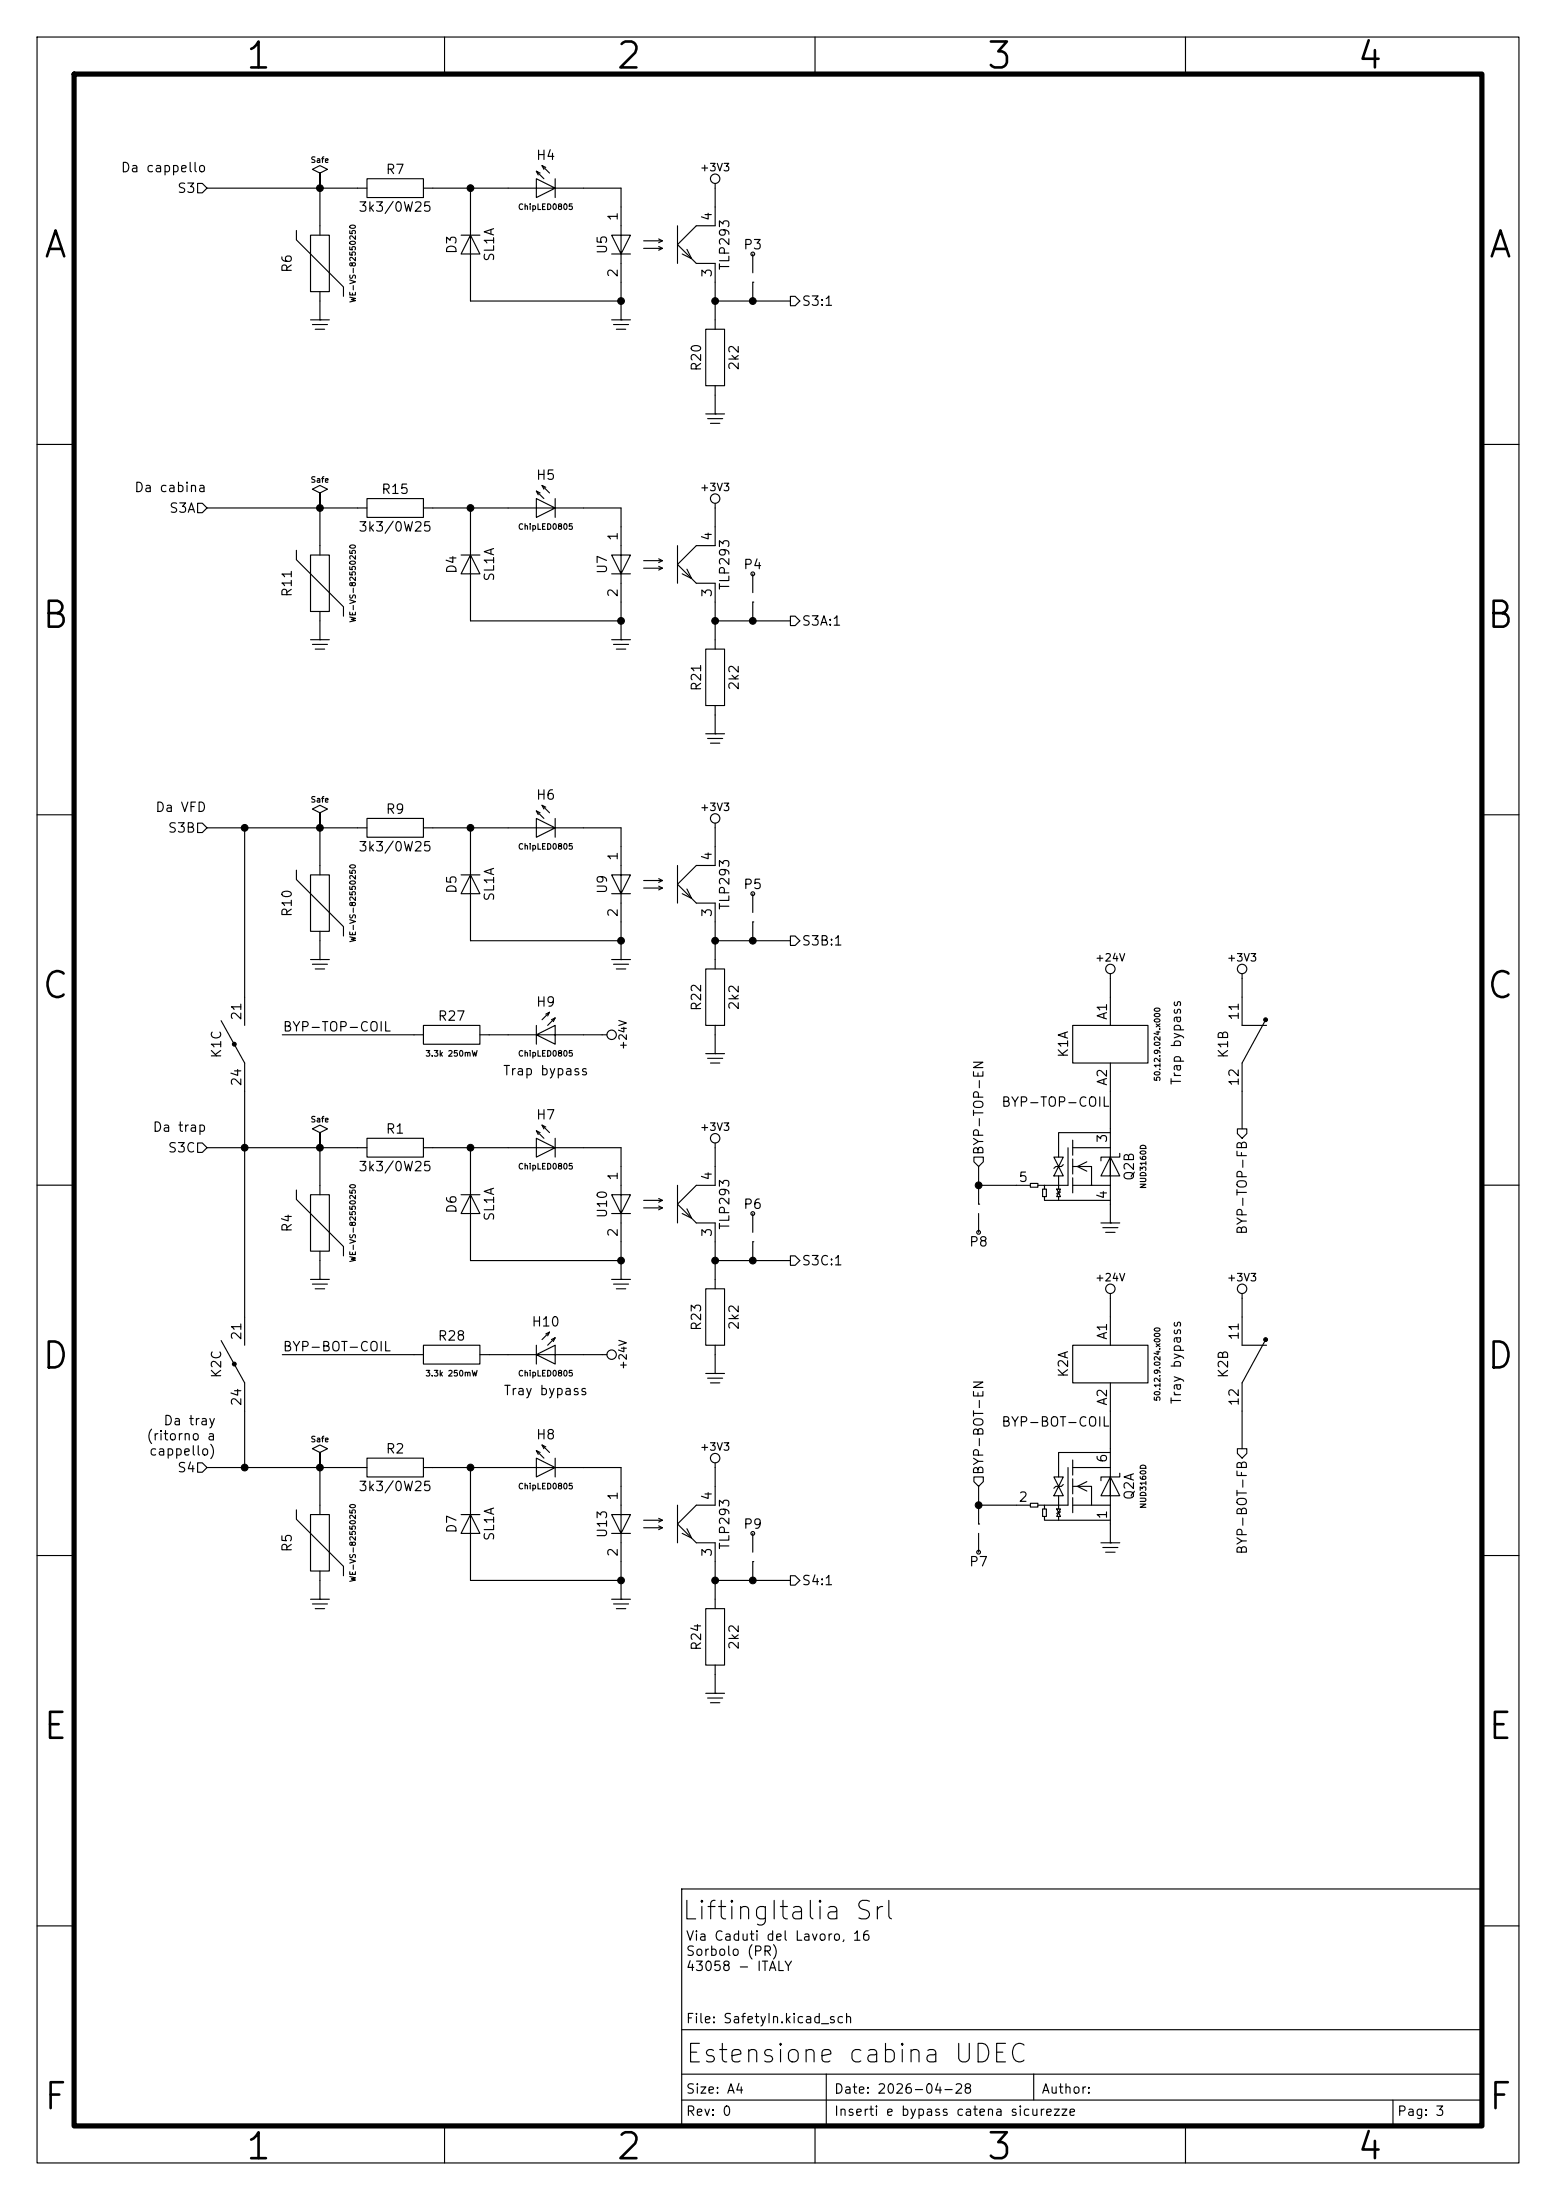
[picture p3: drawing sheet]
<svg xmlns="http://www.w3.org/2000/svg" width="210mm" height="297mm" viewBox="0 0 210 297" stroke-linecap="round" stroke-linejoin="round" font-family="sans-serif">
<path d="M10 10h190v277h-190z" fill="none" stroke="#000" stroke-width=".7"/>
<g fill="none" stroke="#000" stroke-width=".15">
<path d="M5 5h200v287h-200zM60 5v5M110 5v5M160 5v5M26.7 24.8h.6l.6 .6-.6 .6h-.6zM27.9 25.4h21.6M40 31.1v1.3l6.4 6.3v1.3M41.9 31.8h2.5v7.6h-2.5zM42.2 22.9l1-.5 1 .5-1 .5v2v-2zM43.2 25.4v6.4M43.2 39.4v3.8M49.5 24.1h7.6v2.6h-7.6z"/>
<path d="M57.1 25.4h17.8l-2.5-1.3v2.6l2.5-1.3h8.9v8.9l1.3-2.5h-2.6l1.3 2.5v8.9M62.2 31.8h2.6M63.5 25.4v6.4l1.3 2.5h-2.6l1.3-2.5v8.8h20.3M72.4 23.1l1 1M72.9 23.4l-.5-.3 .2 .5M73.2 22.4l1 1M73.7 22.6l-.5-.2 .2 .5M74.9 24.1v2.6M82.5 34.3h2.6M86.9 32.5h2.5M86.9 33.5h2.5M88.9 32.3l.5 .2-.5 .3"/>
<path d="M88.9 33.3l.5 .2-.5 .3M91.4 30.5v5.1M92.7 33.7l.6 1.2-1.2-.6M96.5 24.8v5.7h-2.5l-2.6 2.5 2.6 2.6h2.5v8.9M101.6 38.1h.1M101.6 34.3v2.5M101.6 38.1v2.5M41.9 43.2h2.5M42.2 43.8h2M42.5 44.5h1.3M43.2 43.2h.1M82.5 43.2h2.6"/>
<path d="M82.8 43.8h2M83.2 44.5h1.3M83.8 43.2h.1M95.2 44.5h2.6v7.6h-2.6zM95.2 55.9h2.6M95.5 56.5h2M95.9 57.2h1.3M96.5 55.9h.1M96.5 52.1v3.8M96.5 40.6h10.2M106.7 40h.6l.6 .6-.6 .7h-.6zM5 60h5"/>
<path d="M26.7 67.9h.6l.6 .7-.6 .6h-.6zM27.9 68.6h21.6M40 74.3v1.3l6.4 6.3v1.3M41.9 74.9h2.5v7.7h-2.5zM42.2 66l1-.5 1 .5-1 .5v2.1v-2.1zM43.2 68.6v6.3M49.5 67.3h7.6v2.6h-7.6zM57.1 68.6h17.8l-2.5-1.3v2.6l2.5-1.3h8.9v8.9l1.3-2.6h-2.6l1.3 2.6v8.9M62.2 74.9h2.6M63.5 68.6v6.3l1.3 2.6h-2.6l1.3-2.6v8.9h20.3M72.4 66.3l1 1M72.9 66.5l-.5-.2 .2 .5"/>
<path d="M73.2 65.5l1 1M73.7 65.8l-.5-.3 .2 .5M74.9 67.3v2.6M82.5 77.5h2.6M86.9 75.7h2.5M86.9 76.7h2.5M88.9 75.4l.5 .3-.5 .2M88.9 76.5l.5 .2-.5 .3M91.4 73.7v5M92.7 76.8l.6 1.3-1.2-.6M96.5 67.9v5.8h-2.5l-2.6 2.5 2.6 2.5h2.5v8.9M101.6 77.5v2.5"/>
<path d="M200 60h5M41.9 86.4h2.5M42.2 87h2M42.5 87.6h1.3M43.2 86.4h.1M43.2 82.6v3.8M82.5 86.4h2.6M82.8 87h2M83.2 87.6h1.3M83.8 86.4h.1M95.2 87.6h2.6v7.7h-2.6zM95.2 99.1h2.6"/>
<path d="M95.5 99.7h2M96.5 99.1h.1M96.5 95.3v3.8M96.5 83.8h10.2M101.6 81.3h.1M101.6 81.3v2.5M106.7 83.2h.6l.6 .6-.6 .7h-.6zM5 110h5M26.7 111.1h.6l.6 .7-.6 .6h-.6zM27.9 111.8h21.6M33 111.8v26.6M40 117.5v1.2l6.4 6.4v1.3"/>
<path d="M41.9 118.1h2.5v7.6h-2.5zM42.2 109.2l1-.5 1 .5-1 .5v2.1v-2.1zM43.2 111.8v6.3M49.5 110.5h7.6v2.5h-7.6zM57.1 111.8h17.8l-2.5-1.3v2.5l2.5-1.2h8.9v8.9l1.3-2.6h-2.6l1.3 2.6v8.8M62.2 118.1h2.6M63.5 111.8v6.3l1.3 2.6h-2.6l1.3-2.6v8.9h20.3M72.4 109.5l1 1M72.9 109.7l-.5-.2 .2 .5M73.2 108.7l1 1M73.7 109l-.5-.3 .2 .5M74.9 110.5v2.5"/>
<path d="M86.9 118.9h2.5M86.9 119.9h2.5M88.9 118.6l.5 .3-.5 .2M88.9 119.6l.5 .3-.5 .2M91.4 116.8v5.1M95.9 100.3h1.3M96.5 111.1v5.7h-2.5l-2.6 2.6 2.6 2.5h2.5v8.9M200 110h5M29.8 137.8l3.2 5.7v38.1M38.1 139.7h19M41.9 129.5h2.5M42.2 130.2h2"/>
<path d="M42.5 130.8h1.3M43.2 129.5h.1M43.2 125.7v3.8M57.1 138.4h7.7v2.6h-7.7zM64.8 139.7h7.6l2.5 1.3v-2.6l-2.5 1.3h9.5M72.4 138.4v2.6M73.7 136.9l.5-.2-.3 .5M74.2 136.7l-1 1M74.4 137.7l.5-.3-.2 .5M74.9 137.4l-1 1M82.5 129.5h2.6M82.5 120.7h2.6"/>
<path d="M82.8 130.2h2M83.2 130.8h1.3M83.8 129.5h.1M92.7 120l.6 1.3-1.2-.6M95.2 130.8h2.6v7.6h-2.6zM96.5 138.4v3.8M96.5 127h10.2M101.6 124.5h.1M101.6 120.7v2.5M101.6 124.5v2.5M106.7 126.4h.6l.6 .6-.6 .6h-.6zM144.8 138.4h10.1v5.1h-10.1z"/>
<path d="M149.9 131.4v7M167.6 131.4v7h3.3M170.7 137.9l-3.1 5.6v8.9M5 160h5M26.7 154.3h.6l.6 .6-.6 .7h-.6zM27.9 154.9h21.6M42.2 152.4l1-.5 1 .5-1 .5v2v-2zM43.2 154.9v6.4M49.5 153.7h7.6v2.5h-7.6zM57.1 154.9h17.8l-2.5-1.2v2.5l2.5-1.3h8.9v8.9l1.3-2.5h-2.6l1.3 2.5v8.9M63.5 154.9v6.4l1.3 2.5h-2.6l1.3-2.5v8.9h20.3M72.4 152.7l1 1"/>
<path d="M72.9 152.9l-.5-.2 .2 .5M73.2 151.9l1 1M73.7 152.1l-.5-.2 .2 .5M74.9 153.7v2.5M95.2 142.2h2.6M95.5 142.9h2M95.9 143.5h1.3M96.5 142.2h.1M96.5 154.3v5.7h-2.5l-2.6 2.6 2.6 2.5h2.5v8.9M131.4 156.2h1.3v.6l-.6 .7-.7-.7zM132.1 157.5v5.1M139.1 159.8h1v.5h-1z"/>
<path d="M142.2 156.2h1.3l-1.3 2.6h1.3zM142.9 158.8v1.7M143.5 157.2l-.2 .3h-.8l-.3 .2M144.1 154.9v5.1h-3.1M144.8 153.9v2.1M144.8 156.5v2M144.8 159v2M144.8 157.5h2.5v2.5h-2.5M144.8 154.9h5.1M146.7 156.8l-1.3 .7 1.3 .6M149.9 152.9h-7v3.3M149.9 154.9v5.1"/>
<path d="M149.9 156.2l-1.3 2.6h2.5l-1.2-2.6v2.6M149.9 143.5v11.4M151.1 155.7v.5h-2.5v.5M167 152.4h1.3v.6l-.7 .7-.6-.7zM200 160h5M40 160.7v1.2l6.4 6.4v1.2M41.9 161.3h2.5v7.6h-2.5zM41.9 172.7h2.5M42.2 173.4h2M42.5 174h1.3M43.2 172.7h.1M43.2 168.9v3.8"/>
<path d="M62.2 161.3h2.6M74.2 179.8l-1 1M82.5 172.7h2.6M82.5 163.8h2.6M82.8 173.4h2M83.2 174h1.3M83.8 172.7h.1M86.9 162.1h2.5M86.9 163.1h2.5M88.9 161.8l.5 .3-.5 .2M88.9 162.8l.5 .3-.5 .2M91.4 160v5.1"/>
<path d="M92.7 163.2l.6 1.3-1.2-.7M95.2 174h2.6v7.6h-2.6zM96.5 170.2h10.2M101.6 167.6h.1M101.6 163.8v2.6M101.6 167.6v2.6M106.7 169.5h.6l.6 .7-.6 .6h-.6zM132.1 162.6h.1M132.1 163.8v2.6M132.1 160h7M140.1 160h.9v.5M140.7 160.5h.5v1h-.5z"/>
<path d="M141 161.5v.6h8.9M142.6 160.5l.5 1h-.5l.5-1zM142.9 161.5v.6M143.1 160.9l-.5 .3M147.3 160h2.6M148.6 165.1h2.5M148.8 165.7h2.1M149.2 166.4h1.3M149.9 165.1h.1M149.9 160v5.1M149.9 174.6v7M167.6 174.6v7h3.3"/>
<path d="M26.7 197.5h.6l.6 .6-.6 .7h-.6zM27.9 198.1h21.6M29.8 181l3.2 5.7v11.4M38.1 182.9h19M42.2 195.6l1-.5 1 .5-1 .5v2v-2zM43.2 198.1v6.4M49.5 196.9h7.6v2.5h-7.6zM57.1 181.6h7.7v2.6h-7.7zM57.1 198.1h17.8l-2.5-1.2v2.5l2.5-1.3h8.9v8.9l1.3-2.5h-2.6l1.3 2.5v8.9M63.5 198.1v6.4l1.3 2.5h-2.6l1.3-2.5v8.9h20.3M64.8 182.9h7.6l2.5 1.3v-2.6l-2.5 1.3h9.5M72.4 181.6v2.6"/>
<path d="M72.4 195.8l1 1.1M72.9 196.1l-.5-.3 .2 .5M73.2 195.1l1 1M73.7 180.1l.5-.3-.3 .5M73.7 195.3l-.5-.2 .2 .5M74.4 180.8l.5-.2-.2 .5M74.9 196.9v2.5M74.9 180.6l-1 1M95.2 185.4h2.6M95.5 186.1h2M95.9 186.7h1.3M96.5 185.4h.1"/>
<path d="M96.5 197.5v5.7h-2.5l-2.6 2.5 2.6 2.6h2.5v8.9M96.5 181.6v3.8M131.4 199.4h1.3v.6l-.6 .7-.7-.7zM142.2 199.4h1.3l-1.3 2.5h1.3zM144.1 198.1v5.1h-3.1M144.8 181.6h10.1v5.1h-10.1zM144.8 197.1v2M144.8 199.6v2.1M144.8 198.1h5.1M149.9 196.1h-7v3.3M149.9 198.1v5.1M149.9 199.4l-1.3 2.5h2.5l-1.2-2.5v2.5"/>
<path d="M149.9 186.7v11.4M151.1 198.9v.5h-2.5v.5M167 195.6h1.3v.6l-.7 .7-.6-.7zM170.7 181.1l-3.1 5.6v8.9M5 210h5M40 203.8v1.3l6.4 6.4v1.2M41.9 204.5h2.5v7.6h-2.5zM41.9 215.9h2.5M42.2 216.5h2M42.5 217.2h1.3M43.2 215.9h.1M43.2 212.1v3.8"/>
<path d="M62.2 204.5h2.6M82.5 215.9h2.6M82.5 207h2.6M82.8 216.5h2M83.2 217.2h1.3M83.8 215.9h.1M86.9 205.2h2.5M86.9 206.2h2.5M88.9 205l.5 .2-.5 .3M88.9 206l.5 .2-.5 .3M91.4 203.2v5.1M92.7 206.4l.6 1.2-1.2-.6"/>
<path d="M95.2 217.2h2.6v7.6h-2.6zM96.5 213.4h10.2M101.6 210.8h.1M101.6 207v2.6M101.6 210.8v2.6M106.7 212.7h.6l.6 .7-.6 .6h-.6zM132.1 205.7h.1M132.1 203.2h7M132.1 200.7v5M132.1 207v2.6M139.1 202.9h1v.6h-1zM140.1 203.2h.9v.5"/>
<path d="M140.7 203.7h.5v1h-.5zM141 204.7v.5h8.9M142.6 203.7l.5 1h-.5l.5-1zM142.9 201.9v1.8M142.9 204.7v.5M143.1 204.1l-.5 .2M143.5 200.4l-.2 .3h-.8l-.3 .2M144.8 202.2v2M144.8 200.7h2.5v2.5h-2.5M146.7 200l-1.3 .7 1.3 .6M147.3 203.2h2.6M148.6 208.3h2.5"/>
<path d="M148.8 208.9h2.1M149.2 209.6h1.3M149.9 208.3h.1M149.9 203.2v5.1M200 210h5M95.2 228.6h2.6M95.5 229.2h2M95.9 229.9h1.3M96.5 228.6h.1M96.5 224.8v3.8M92 255h108v32h-108zM5 260h5"/>
<path d="M92 274h108M111.5 280v7M139.5 280v3.5M200 260h5M60 287v5M92 283.5h108M92 280h108M110 287v5M160 287v5M188 283.5v3.5"/>
<circle cx="96.5" cy="24.1" r=".63"/>
<circle cx="101.6" cy="34.3" r=".25"/>
<circle cx="96.5" cy="67.3" r=".63"/>
<circle cx="101.6" cy="77.5" r=".25"/>
<circle cx="96.5" cy="110.5" r=".63"/>
<circle cx="82.5" cy="139.7" r=".63"/>
<circle cx="101.6" cy="120.6" r=".25"/>
<circle cx="149.9" cy="130.8" r=".63"/>
<circle cx="167.6" cy="130.8" r=".63"/>
<circle cx="96.5" cy="153.7" r=".63"/>
<circle cx="101.6" cy="163.8" r=".25"/>
<circle cx="132.1" cy="166.4" r=".25"/>
<circle cx="149.9" cy="174" r=".63"/>
<circle cx="167.6" cy="174" r=".63"/>
<circle cx="82.5" cy="182.9" r=".63"/>
<circle cx="96.5" cy="196.8" r=".63"/>
<circle cx="101.6" cy="207" r=".25"/>
<circle cx="132.1" cy="209.5" r=".25"/>
</g>
<g fill="#000" stroke="#000" stroke-width=".15">
<circle cx="170.8" cy="137.7" r=".25"/>
<circle cx="31.6" cy="141" r=".25"/>
<circle cx="31.6" cy="184.1" r=".25"/>
<circle cx="170.8" cy="180.8" r=".25"/>
</g>
<g fill="#000" stroke="#000" stroke-width=".13">
<circle cx="43.2" cy="25.4" r=".46"/>
<circle cx="63.5" cy="25.4" r=".46"/>
<circle cx="83.8" cy="40.6" r=".46"/>
<circle cx="96.5" cy="40.6" r=".46"/>
<circle cx="101.6" cy="40.6" r=".46"/>
<circle cx="43.2" cy="68.6" r=".46"/>
<circle cx="63.5" cy="68.6" r=".46"/>
<circle cx="83.8" cy="83.8" r=".46"/>
<circle cx="96.5" cy="83.8" r=".46"/>
<circle cx="101.6" cy="83.8" r=".46"/>
<circle cx="33" cy="111.8" r=".46"/>
<circle cx="43.2" cy="111.8" r=".46"/>
<circle cx="63.5" cy="111.8" r=".46"/>
<circle cx="83.8" cy="127" r=".46"/>
<circle cx="96.5" cy="127" r=".46"/>
<circle cx="101.6" cy="127" r=".46"/>
<circle cx="33" cy="154.9" r=".46"/>
<circle cx="43.2" cy="154.9" r=".46"/>
<circle cx="63.5" cy="154.9" r=".46"/>
<circle cx="83.8" cy="170.2" r=".46"/>
<circle cx="96.5" cy="170.2" r=".46"/>
<circle cx="101.6" cy="170.2" r=".46"/>
<circle cx="132.1" cy="160" r=".46"/>
<circle cx="33" cy="198.1" r=".46"/>
<circle cx="43.2" cy="198.1" r=".46"/>
<circle cx="63.5" cy="198.1" r=".46"/>
<circle cx="83.8" cy="213.4" r=".46"/>
<circle cx="96.5" cy="213.4" r=".46"/>
<circle cx="101.6" cy="213.4" r=".46"/>
<circle cx="132.1" cy="203.2" r=".46"/>
</g>
<g font-size="3.5">
<text x="32.9" y="10.2">1</text>
<text x="82.9" y="10.2">2</text>
<text x="132.9" y="10.2">3</text>
<text x="182.9" y="10.2">4</text>
<text x="5.6" y="35.7">A</text>
<text x="200.7" y="35.7">A</text>
<text x="5.4" y="85.7">B</text>
<text x="200.4" y="85.7">B</text>
<text x="5.4" y="135.7">C</text>
<text x="200.4" y="135.7">C</text>
<text x="5.4" y="185.7">D</text>
<text x="200.4" y="185.7">D</text>
<text x="5.6" y="235.7">E</text>
<text x="200.6" y="235.7">E</text>
<text x="5.6" y="285.7">F</text>
<text x="200.7" y="285.7">F</text>
<text x="32.9" y="292.4">1</text>
<text x="82.9" y="292.4">2</text>
<text x="132.9" y="292.4">3</text>
<text x="182.9" y="292.4">4</text>
</g>
<g font-size="2.5">
<text x="91.9" y="259.8">LiftingItalia Srl</text>
<text x="92.4" y="279.1">Estensione cabina UDEC</text>
</g>
<g font-size="1.3">
<text x="16.2" y="23.6">Da cappello</text>
<text x="52" y="23.8">R7</text>
<text x="72.3" y="21.9">H4</text>
<text x="23.8" y="26.4">S3</text>
<text x="48.3" y="28.9">3k3/0W25</text>
<text x="83.7" y="29.9" transform="rotate(-90 83.7 29.9)">1</text>
<text x="96.4" y="29.9" transform="rotate(-90 96.4 29.9)">4</text>
<text x="61.9" y="34.4" transform="rotate(-90 61.9 34.4)">D3</text>
<text x="67" y="35.4" transform="rotate(-90 67 35.4)">SL1A</text>
<text x="82.2" y="34.4" transform="rotate(-90 82.2 34.4)">U5</text>
<text x="100.2" y="34">P3</text>
<text x="39.7" y="36.9" transform="rotate(-90 39.7 36.9)">R6</text>
<text x="83.7" y="37.6" transform="rotate(-90 83.7 37.6)">2</text>
<text x="96.4" y="37.6" transform="rotate(-90 96.4 37.6)">3</text>
<text x="98.8" y="36.6" transform="rotate(-90 98.8 36.6)">TLP293</text>
<text x="108.1" y="41.6">S3:1</text>
<text x="94.9" y="50.2" transform="rotate(-90 94.9 50.2)">R20</text>
<text x="100" y="50.1" transform="rotate(-90 100 50.1)">2k2</text>
<text x="72.3" y="65.1">H5</text>
<text x="18" y="66.8">Da cabina</text>
<text x="22.7" y="69.5">S3A</text>
<text x="51.4" y="67">R15</text>
<text x="48.3" y="72.1">3k3/0W25</text>
<text x="61.9" y="77.6" transform="rotate(-90 61.9 77.6)">D4</text>
<text x="82.2" y="77.6" transform="rotate(-90 82.2 77.6)">U7</text>
<text x="83.7" y="73.1" transform="rotate(-90 83.7 73.1)">1</text>
<text x="96.4" y="73.1" transform="rotate(-90 96.4 73.1)">4</text>
<text x="100.2" y="77.2">P4</text>
<text x="39.7" y="80.7" transform="rotate(-90 39.7 80.7)">R11</text>
<text x="67" y="78.6" transform="rotate(-90 67 78.6)">SL1A</text>
<text x="83.7" y="80.7" transform="rotate(-90 83.7 80.7)">2</text>
<text x="96.4" y="80.7" transform="rotate(-90 96.4 80.7)">3</text>
<text x="98.8" y="79.8" transform="rotate(-90 98.8 79.8)">TLP293</text>
<text x="108.1" y="84.8">S3A:1</text>
<text x="94.9" y="93.4" transform="rotate(-90 94.9 93.4)">R21</text>
<text x="100" y="93.3" transform="rotate(-90 100 93.3)">2k2</text>
<text x="20.9" y="109.9">Da VFD</text>
<text x="22.6" y="112.7">S3B</text>
<text x="52" y="110.2">R9</text>
<text x="72.3" y="108.3">H6</text>
<text x="48.3" y="115.3">3k3/0W25</text>
<text x="83.7" y="116.3" transform="rotate(-90 83.7 116.3)">1</text>
<text x="96.4" y="116.3" transform="rotate(-90 96.4 116.3)">4</text>
<text x="39.7" y="123.9" transform="rotate(-90 39.7 123.9)">R10</text>
<text x="61.9" y="120.7" transform="rotate(-90 61.9 120.7)">D5</text>
<text x="67" y="121.8" transform="rotate(-90 67 121.8)">SL1A</text>
<text x="82.2" y="120.8" transform="rotate(-90 82.2 120.8)">U9</text>
<text x="83.7" y="123.9" transform="rotate(-90 83.7 123.9)">2</text>
<text x="96.4" y="123.9" transform="rotate(-90 96.4 123.9)">3</text>
<text x="98.8" y="123" transform="rotate(-90 98.8 123)">TLP293</text>
<text x="100.2" y="120.3">P5</text>
<text x="108.1" y="128">S3B:1</text>
<text x="32.9" y="137.9" transform="rotate(-90 32.9 137.9)">21</text>
<text x="72.3" y="136.2">H9</text>
<text x="94.9" y="136.6" transform="rotate(-90 94.9 136.6)">R22</text>
<text x="100" y="136.5" transform="rotate(-90 100 136.5)">2k2</text>
<text x="149.7" y="137.8" transform="rotate(-90 149.7 137.8)">A1</text>
<text x="167.5" y="137.9" transform="rotate(-90 167.5 137.9)">11</text>
<text x="30.2" y="143" transform="rotate(-90 30.2 143)">K1C</text>
<text x="38.1" y="139.6">BYP-TOP-COIL</text>
<text x="59" y="138.1">R27</text>
<text x="144.5" y="142.9" transform="rotate(-90 144.5 142.9)">K1A</text>
<text x="166.1" y="143" transform="rotate(-90 166.1 143)">K1B</text>
<text x="32.9" y="146.8" transform="rotate(-90 32.9 146.8)">24</text>
<text x="67.8" y="145.5">Trap bypass</text>
<text x="135.1" y="149.7">BYP-TOP-COIL</text>
<text x="149.7" y="146.7" transform="rotate(-90 149.7 146.7)">A2</text>
<text x="159.7" y="146.6" transform="rotate(-90 159.7 146.6)">Trap bypass</text>
<text x="167.5" y="146.8" transform="rotate(-90 167.5 146.8)">12</text>
<text x="20.5" y="153.1">Da trap</text>
<text x="22.6" y="155.9">S3C</text>
<text x="52" y="153.4">R1</text>
<text x="72.3" y="151.5">H7</text>
<text x="149.7" y="154.4" transform="rotate(-90 149.7 154.4)">3</text>
<text x="48.3" y="158.4">3k3/0W25</text>
<text x="83.7" y="159.5" transform="rotate(-90 83.7 159.5)">1</text>
<text x="96.4" y="159.5" transform="rotate(-90 96.4 159.5)">4</text>
<text x="133" y="156" transform="rotate(-90 133 156)">BYP-TOP-EN</text>
<text x="137.4" y="159.9">5</text>
<text x="153.4" y="159.5" transform="rotate(-90 153.4 159.5)">Q2B</text>
<text x="39.7" y="166.5" transform="rotate(-90 39.7 166.5)">R4</text>
<text x="61.9" y="163.9" transform="rotate(-90 61.9 163.9)">D6</text>
<text x="67" y="165" transform="rotate(-90 67 165)">SL1A</text>
<text x="82.2" y="164.6" transform="rotate(-90 82.2 164.6)">U10</text>
<text x="83.7" y="167.1" transform="rotate(-90 83.7 167.1)">2</text>
<text x="96.4" y="167.1" transform="rotate(-90 96.4 167.1)">3</text>
<text x="98.8" y="166.1" transform="rotate(-90 98.8 166.1)">TLP293</text>
<text x="100.2" y="163.5">P6</text>
<text x="149.7" y="162" transform="rotate(-90 149.7 162)">4</text>
<text x="168.6" y="166.8" transform="rotate(-90 168.6 166.8)">BYP-TOP-FB</text>
<text x="108.1" y="171.1">S3C:1</text>
<text x="130.7" y="168.6">P8</text>
<text x="71.7" y="179.4">H10</text>
<text x="94.9" y="179.8" transform="rotate(-90 94.9 179.8)">R23</text>
<text x="100" y="179.7" transform="rotate(-90 100 179.7)">2k2</text>
<text x="32.9" y="181" transform="rotate(-90 32.9 181)">21</text>
<text x="38.1" y="182.8">BYP-BOT-COIL</text>
<text x="59" y="181.3">R28</text>
<text x="149.7" y="181" transform="rotate(-90 149.7 181)">A1</text>
<text x="167.5" y="181" transform="rotate(-90 167.5 181)">11</text>
<text x="30.2" y="186.2" transform="rotate(-90 30.2 186.2)">K2C</text>
<text x="32.9" y="189.9" transform="rotate(-90 32.9 189.9)">24</text>
<text x="67.9" y="188.7">Tray bypass</text>
<text x="144.5" y="186.1" transform="rotate(-90 144.5 186.1)">K2A</text>
<text x="149.7" y="189.9" transform="rotate(-90 149.7 189.9)">A2</text>
<text x="159.7" y="189.7" transform="rotate(-90 159.7 189.7)">Tray bypass</text>
<text x="166.1" y="186.2" transform="rotate(-90 166.1 186.2)">K2B</text>
<text x="167.5" y="189.9" transform="rotate(-90 167.5 189.9)">12</text>
<text x="19.7" y="194.8">(ritorno a</text>
<text x="20" y="196.8">cappello)</text>
<text x="22" y="192.7">Da tray</text>
<text x="52" y="196.5">R2</text>
<text x="72.3" y="194.6">H8</text>
<text x="135.1" y="192.9">BYP-BOT-COIL</text>
<text x="149.7" y="197.6" transform="rotate(-90 149.7 197.6)">6</text>
<text x="23.8" y="199.1">S4</text>
<text x="48.3" y="201.6">3k3/0W25</text>
<text x="83.7" y="202.7" transform="rotate(-90 83.7 202.7)">1</text>
<text x="96.4" y="202.7" transform="rotate(-90 96.4 202.7)">4</text>
<text x="133" y="199.2" transform="rotate(-90 133 199.2)">BYP-BOT-EN</text>
<text x="137.4" y="203.1">2</text>
<text x="153.4" y="202.6" transform="rotate(-90 153.4 202.6)">Q2A</text>
<text x="39.7" y="209.6" transform="rotate(-90 39.7 209.6)">R5</text>
<text x="61.9" y="207.1" transform="rotate(-90 61.9 207.1)">D7</text>
<text x="67" y="208.1" transform="rotate(-90 67 208.1)">SL1A</text>
<text x="82.2" y="207.7" transform="rotate(-90 82.2 207.7)">U13</text>
<text x="98.8" y="209.3" transform="rotate(-90 98.8 209.3)">TLP293</text>
<text x="100.2" y="206.7">P9</text>
<text x="149.7" y="205.2" transform="rotate(-90 149.7 205.2)">1</text>
<text x="168.6" y="210" transform="rotate(-90 168.6 210)">BYP-BOT-FB</text>
<text x="83.7" y="210.3" transform="rotate(-90 83.7 210.3)">2</text>
<text x="96.4" y="210.3" transform="rotate(-90 96.4 210.3)">3</text>
<text x="108.1" y="214.3">S4:1</text>
<text x="130.7" y="211.8">P7</text>
<text x="94.9" y="223" transform="rotate(-90 94.9 223)">R24</text>
<text x="100" y="222.8" transform="rotate(-90 100 222.8)">2k2</text>
<text x="92.5" y="262.3">Via Caduti del Lavoro, 16</text>
<text x="92.5" y="264.4">Sorbolo (PR)</text>
<text x="92.5" y="266.4">43058 - ITALY</text>
<text x="92.5" y="273.5">File: SafetyIn.kicad_sch</text>
<text x="92.5" y="283">Size: A4</text>
<text x="92.5" y="286">Rev: 0</text>
<text x="112.5" y="286">Inserti e bypass catena sicurezze</text>
<text x="112.5" y="283">Date: 2026-04-28</text>
<text x="140.5" y="283">Author:</text>
<text x="188.5" y="286">Pag: 3</text>
</g>
<g font-size="1">
<text x="94.4" y="23.4">+3V3</text>
<text x="94.4" y="66.6">+3V3</text>
<text x="94.4" y="109.7">+3V3</text>
<text x="147.7" y="130.1">+24V</text>
<text x="165.5" y="130.1">+3V3</text>
<text x="84.8" y="141.8" transform="rotate(-90 84.8 141.8)">+24V</text>
<text x="94.4" y="152.9">+3V3</text>
<text x="147.7" y="173.2">+24V</text>
<text x="165.5" y="173.2">+3V3</text>
<text x="84.8" y="185" transform="rotate(-90 84.8 185)">+24V</text>
<text x="94.4" y="196.1">+3V3</text>
</g>
<g font-size=".8">
<text x="41.9" y="22.2">Safe</text>
<text x="69.8" y="28.5">ChipLED0805</text>
<text x="48.2" y="41" transform="rotate(-90 48.2 41)">WE-VS-82550250</text>
<text x="41.9" y="65.3">Safe</text>
<text x="69.8" y="71.7">ChipLED0805</text>
<text x="48.2" y="84.1" transform="rotate(-90 48.2 84.1)">WE-VS-82550250</text>
<text x="41.9" y="108.5">Safe</text>
<text x="69.8" y="114.9">ChipLED0805</text>
<text x="48.2" y="127.3" transform="rotate(-90 48.2 127.3)">WE-VS-82550250</text>
<text x="57.3" y="142.8">3.3k 250mW</text>
<text x="69.8" y="142.8">ChipLED0805</text>
<text x="156.8" y="146.1" transform="rotate(-90 156.8 146.1)">50.12.9.024.x000</text>
<text x="41.9" y="151.7">Safe</text>
<text x="69.8" y="158.1">ChipLED0805</text>
<text x="154.9" y="160.6" transform="rotate(-90 154.9 160.6)">NUD3160D</text>
<text x="48.2" y="170.5" transform="rotate(-90 48.2 170.5)">WE-VS-82550250</text>
<text x="57.3" y="186">3.3k 250mW</text>
<text x="69.8" y="186">ChipLED0805</text>
<text x="156.8" y="189.3" transform="rotate(-90 156.8 189.3)">50.12.9.024.x000</text>
<text x="41.9" y="194.9">Safe</text>
<text x="69.8" y="201.2">ChipLED0805</text>
<text x="154.9" y="203.7" transform="rotate(-90 154.9 203.7)">NUD3160D</text>
<text x="48.2" y="213.7" transform="rotate(-90 48.2 213.7)">WE-VS-82550250</text>
</g>
</svg>
